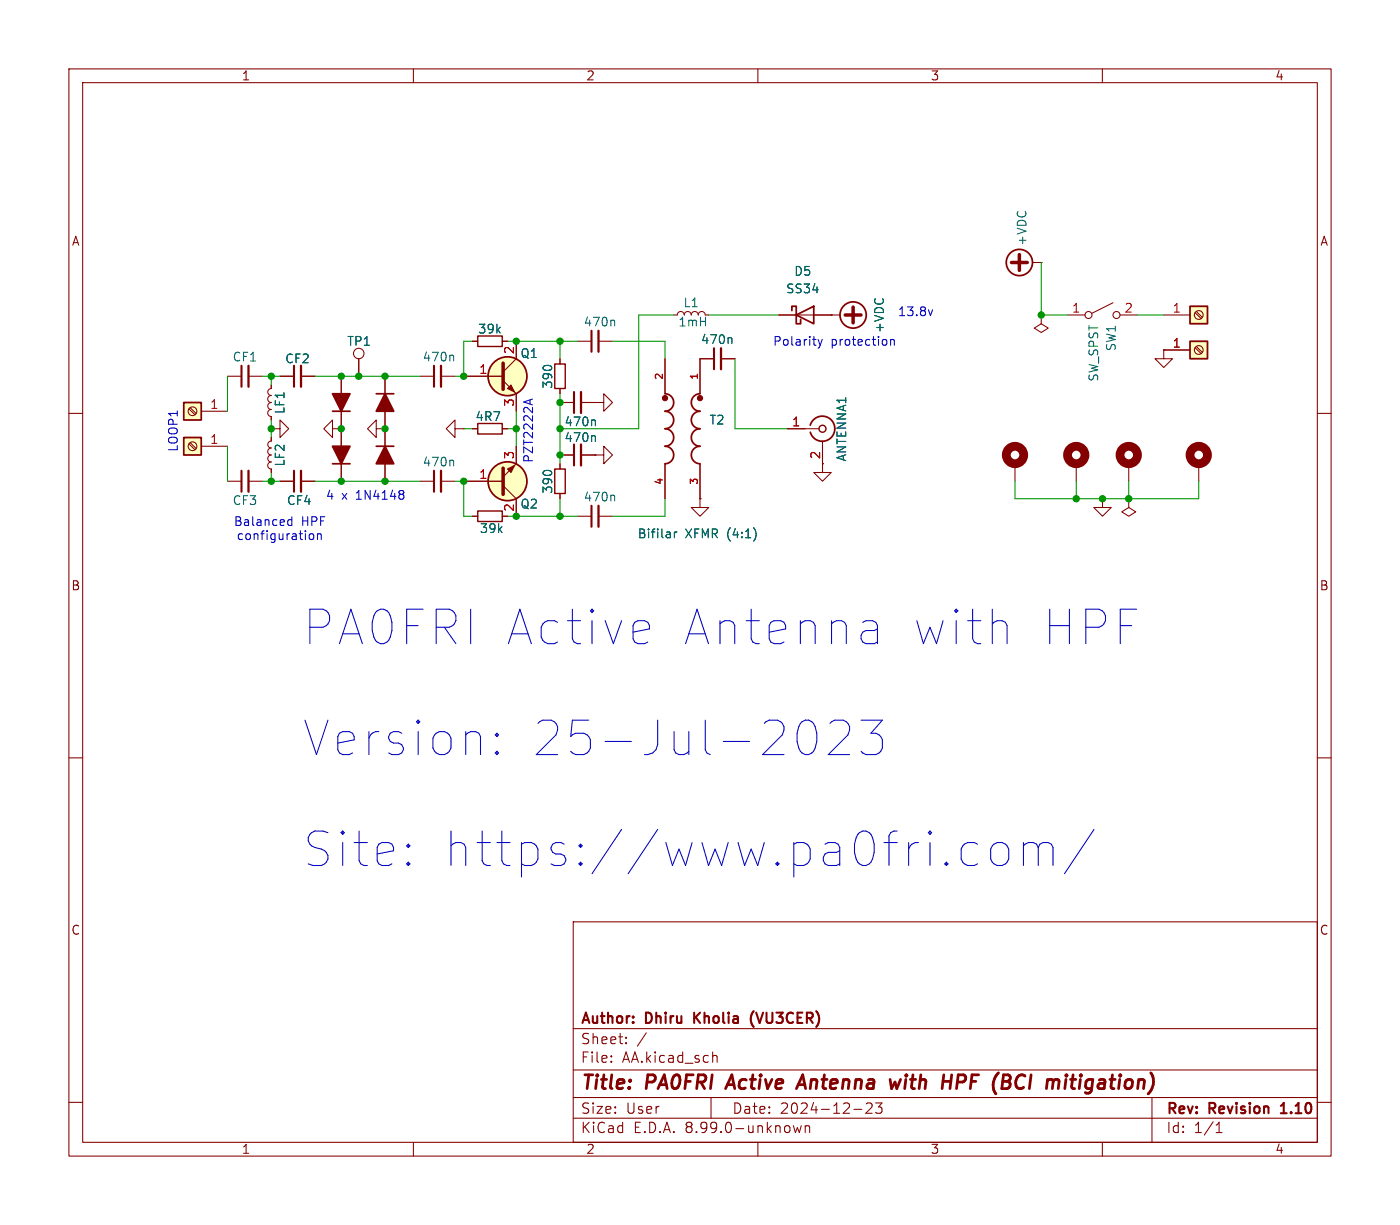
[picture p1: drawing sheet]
<svg xmlns="http://www.w3.org/2000/svg" width="203mm" height="178mm" viewBox="0 0 203 178" stroke-linecap="round" stroke-linejoin="round" font-family="sans-serif">
<g fill="none" stroke="#840000" stroke-width=".15">
<path d="M10 10h183.2v157.8h-183.2zM12 12h179.2v153.8h-179.2zM60 10v2M110 10v2M160 10v2M33 54.6h2.1M36.1 54.6h2M39.4 55.9v.5a.5 .5 0 0 0-.5 .5 .5 .5 0 0 0 .5 .5 .51 .51 0 0 0-.5 .5 .51 .51 0 0 0 .5 .5 .5 .5 0 0 0-.5 .5 .5 .5 0 0 0 .5 .5 .51 .51 0 0 0-.5 .5 .51 .51 0 0 0 .5 .6v.5M40.6 54.6h2.1M43.7 54.6h2M61 54.6h2M64 54.6h2"/>
<path d="M67.3 54.6h5.7M68.6 49.5h.7M72.9 49.5h.8M73 55.2l1.9 2v2.5M74.9 49.5v2.6l-1.9 1.9M81.3 52.1v.7M81.3 56.4v.8M96.5 52.1v5.1M101.6 52.1v5.1M10 60h2M33 69.9h2.1M36.1 69.9h2"/>
<path d="M39.4 62.2h1.2v-1.2l1.3 1.2-1.3 1.3v-1.3M39.4 62.2h.1M40.6 69.9h2.1M43.7 69.9h2M67.3 69.9h5.7M68.6 62.2h.7M68.6 74.9h.7M72.9 62.2h.8M73 70.5l1.9 1.9v2.5M74.9 64.8v2.5l-1.9 1.9M81.3 67.3v.8M81.3 71.6v.8"/>
<path d="M81.3 66h2M83.8 74.9h2.1M84.3 66h2.1M86.4 66h1.2v-1.2l1.3 1.2-1.3 1.3v-1.3M86.4 66h.1M86.9 74.9h2M96.5 67.3v5.1M101.6 72.4v1.3h1.3l-1.3 1.2-1.3-1.2h1.3M101.6 72.4h.1M101.6 67.3v5.1M114.3 62.2h4.6M119.4 64v3.3"/>
<path d="M147.3 67.3v2.6M156.2 67.3v2.6M160 72.4v1.3h1.3l-1.3 1.2-1.3-1.2h1.3M160 72.4h.1M163.8 72.4v1.3l1 .6-1 .6-1-.6 1-.6M163.8 72.4h.1M163.8 67.3v2.6M191.2 60h2M10 110h2M191.2 110h2M83.2 133.8h108v32h-108zM83.2 159.3h108"/>
<path d="M83.2 155.3h108M83.2 149.3h108M88.7 154v.2M88.7 153.3v.1M90.9 151.3v.2M90.9 150.6v.1M93.8 149.9l-1.3 1.9M103.2 159.3v3M103.5 153.3h.5l.1 .9M167.2 159.3v6.5M10 160h2M60 165.8v2"/>
<path d="M83.2 162.3h108M110 165.8v2M115.2 163.4l.2 1 .3-.7 .3 .7 .3-1M116.9 163.4v1M116.9 163.5a.37 .37 0 0 1 .6 .1v.8M123.9 161h1.2M125.7 160.2l.2-.1 .5 .1a.41 .41 0 0 1 .1 .5l-.8 .9h.9M127.1 160.1h.9l-.5 .6a.41 .41 0 0 1 .5 .2v.4l-.1 .2-.6 .1-.2-.2M160 165.8v2M176.5 164.4h.9M176.5 163.3l.4-.4v1.5M191.2 160h2"/>
</g>
<path d="M35.1 53.1v3M42.7 53.1v3M63 53.1v3M35.1 68.3v3.1M42.7 68.3v3.1M83.3 64.5v3.1M85.9 73.4v3.1M100.8 147v1.5M101.6 147l-.8 .8M109.4 146.8a1.72 1.72 0 0 0 0 2.2M185.9 161.6h.9M186 160.4l-.1 .1" fill="none" stroke="#840000" stroke-width=".3"/>
<path d="M106.2 156l-.9 2M115.6 158l.9-2 .4 2M115.9 157.4h.9M130.7 156.7l-.5 1.3-.3-.9-.5 .9M139 157.1h.7M139.8 156h-.7l-.3 2M144.9 155.7l-.1 .1M155.4 156.7h.7M155.7 156l-.2 1.7 .1 .2 .4 .1" fill="none" stroke="#840000" stroke-width=".4"/>
<g fill="none" stroke="#840000" stroke-width="1.3">
<circle cx="147.3" cy="66" r="1.27"/>
<circle cx="156.2" cy="66" r="1.27"/>
<circle cx="163.8" cy="66" r="1.27"/>
</g>
<g fill="#ffffc2" stroke="#ffffc2" stroke-width=".15">
<circle cx="73.7" cy="54.6" r="2.82"/>
<circle cx="73.7" cy="69.8" r="2.82"/>
</g>
<path d="M73 52.7v3.8M73 67.9v3.9" fill="none" stroke="#840000" stroke-width=".51"/>
<g fill="none" stroke="#840000" stroke-width=".25">
<path d="M96.5 57.2a1.27 1.27 0 0 1 1.3 1.2 1.27 1.27 0 0 1-1.3 1.3 1.27 1.27 0 0 1 1.3 1.3 1.27 1.27 0 0 1-1.3 1.2 1.27 1.27 0 0 1 1.3 1.3 1.27 1.27 0 0 1-1.3 1.3 1.27 1.27 0 0 1 1.3 1.2 1.27 1.27 0 0 1-1.3 1.3M101.6 57.2a1.27 1.27 0 0 0-1.3 1.2 1.27 1.27 0 0 0 1.3 1.3 1.27 1.27 0 0 0-1.3 1.3 1.27 1.27 0 0 0 1.3 1.2 1.27 1.27 0 0 0-1.3 1.3 1.27 1.27 0 0 0 1.3 1.3 1.27 1.27 0 0 0-1.3 1.2 1.27 1.27 0 0 0 1.3 1.3M117.6 61.7a1.81 1.81 0 0 1 2.8-1 1.81 1.81 0 0 1 0 3 1.81 1.81 0 0 1-2.8-1"/>
<circle cx="73.7" cy="54.6" r="2.82"/>
<circle cx="73.7" cy="69.8" r="2.82"/>
</g>
<g fill="#840000" stroke="#840000" stroke-width=".15">
<path d="M73.7 56.4l.5-.5 .5 1z"/>
<path d="M73.7 68.1l1-.5-.5 1z"/>
<circle cx="101.6" cy="57.8" r=".38"/>
<circle cx="96.5" cy="57.8" r=".38"/>
</g>
<path d="M36.1 53.1v3M43.7 53.1v3M64 53.1v3M36.1 68.3v3.1M43.7 68.3v3.1M84.3 64.5v3.1M86.9 73.4v3.1" fill="none" stroke="#840000" stroke-width=".33"/>
<path d="M65.7 51.5l.1 .2v.7M86.2 63.2l.2 .2v.7M89 71.9l.2 .2v.6M97.9 77.2v.8M98.3 77.2l-.3 .1-.1 .1" fill="none" stroke="#006464" stroke-width=".15"/>
<g fill="none" stroke="#840000" stroke-width=".2">
<path d="M69.3 48.8h3.6v1.5h-3.6zM80.5 52.8h1.5v3.6h-1.5zM69.3 61.5h3.6v1.5h-3.6zM69.3 74.2h3.6v1.5h-3.6zM80.5 68.1h1.5v3.5h-1.5z"/>
<circle cx="119.4" cy="62.2" r=".51"/>
</g>
<path d="M26.7 58.4h2.5v2.6h-2.5z" fill="#ffffc2"/>
<path d="M26.7 58.4h2.5v2.6h-2.5z" fill="none" stroke="#840000" stroke-width=".25"/>
<g fill="none" stroke="#840000" stroke-width=".15">
<path d="M27.4 59.4l.9 .8M27.6 59.2l.9 .8M29.2 59.7h3.8"/>
<circle cx="27.9" cy="59.7" r=".63"/>
</g>
<path d="M26.7 63.5h2.5v2.5h-2.5z" fill="#ffffc2"/>
<g fill="none" stroke="#840000" stroke-width=".25">
<path d="M48.3 59.7h2.5M54.6 57.2h2.5M114.9 45.1v-.6h.7v2.5h.6v-.6M115.6 45.7l2.5-1.2v2.5zM26.7 63.5h2.5v2.5h-2.5zM48.3 67.3h2.5M54.6 64.8h2.5"/>
<circle cx="148" cy="38.1" r="1.9"/>
<circle cx="123.8" cy="45.7" r="1.9"/>
</g>
<g fill="none" stroke="#840000" stroke-width=".15">
<path d="M149.9 38.1h1.2M151.1 38.1h.1M49.5 54.6v15.3M55.9 54.6v15.3M113 45.7h8.9M120.6 45.7h.1M151.1 45.7v1.3l-1 .6 1 .7 1-.7-1-.6M151.1 45.7h.1M154.9 45.7h2.6M161.5 43.9l-3 1.6M162.6 45.7h2.5M168.9 50.8v1.3h-1.3l1.3 1.2 1.3-1.2h-1.3"/>
<path d="M168.9 50.8h.1M27.4 64.4l.9 .9M27.6 64.3l.9 .8M29.2 64.8h3.8M39.4 63.5v.5a.5 .5 0 0 0-.5 .5 .5 .5 0 0 0 .5 .5 .51 .51 0 0 0-.5 .5 .51 .51 0 0 0 .5 .5 .5 .5 0 0 0-.5 .5 .5 .5 0 0 0 .5 .5 .51 .51 0 0 0-.5 .6 .51 .51 0 0 0 .5 .5v.5M48.3 62.2v-1.2l-1.3 1.2 1.3 1.3v-1.3h1.2M49.5 62.2h.1M54.6 62.2v-1.2l-1.3 1.2 1.3 1.3v-1.3h1.3M55.9 62.2h.1M61 69.9h2M64 69.9h2M66 62.2v-1.2l-1.2 1.2 1.2 1.3v-1.3h1.3"/>
<path d="M67.3 62.2h.1M119.4 67.3v1.3h1.2l-1.2 1.3-1.3-1.3h1.3M174 67.3v2.6"/>
<circle cx="158" cy="45.7" r=".51"/>
<circle cx="162.1" cy="45.7" r=".51"/>
<circle cx="27.9" cy="64.8" r=".63"/>
</g>
<g fill="#840000" stroke="#840000" stroke-width=".25">
<path d="M48.3 64.8h2.5l-1.3 2.5z"/>
<path d="M48.3 57.2h2.5l-1.3 2.5z"/>
<path d="M55.9 57.2l1.2 2.5h-2.5z"/>
<path d="M55.9 64.8l1.2 2.5h-2.5z"/>
</g>
<path d="M63 68.3v3.1" fill="none" stroke="#840000" stroke-width=".3"/>
<path d="M64 68.3v3.1" fill="none" stroke="#840000" stroke-width=".33"/>
<path d="M65.7 66.8l.1 .2v.6" fill="none" stroke="#006464" stroke-width=".15"/>
<path d="M146.8 38.1h2.3M148 37v2.2M122.7 45.7h2.3M123.8 44.6v2.3" fill="none" stroke="#840000" stroke-width=".51"/>
<circle cx="174" cy="66" r="1.27" fill="none" stroke="#840000" stroke-width="1.3"/>
<path d="M172.7 44.5h2.6v2.5h-2.6z" fill="#ffffc2"/>
<path d="M172.7 44.5h2.6v2.5h-2.6z" fill="none" stroke="#840000" stroke-width=".25"/>
<g fill="none" stroke="#840000" stroke-width=".15">
<path d="M168.9 45.7h3.8M173.5 45.4l.8 .8M173.6 45.2l.9 .9"/>
<circle cx="174" cy="45.7" r=".63"/>
</g>
<path d="M172.7 49.5h2.6v2.6h-2.6z" fill="#ffffc2"/>
<path d="M172.7 49.5h2.6v2.6h-2.6z" fill="none" stroke="#840000" stroke-width=".25"/>
<g fill="none" stroke="#840000" stroke-width=".15">
<path d="M39.4 55.9v.5M40.6 54.6h2.1M43.7 54.6h2M49.5 54.6v2.6M49.5 59.7v5.1M52.1 52.1v2.5M55.9 54.6v2.6M55.9 59.7v5.1M67.3 54.6h5.7M68.6 49.5h.7M72.9 49.5h.8M74.9 49.5v2.6"/>
<path d="M74.9 57.2v2.5M81.3 58.4h2M81.3 52.1v.7M81.3 56.4v.8M83.8 49.5h2.1M84.3 58.4h2.1M86.4 58.4h1.2v-1.2l1.3 1.2-1.3 1.3v-1.3M86.4 58.4h.1M86.9 49.5h2M96.5 52.1v5.1M97.8 45.7h.5a.51 .51 0 0 1 .5-.5 .51 .51 0 0 1 .5 .5 .51 .51 0 0 1 .5-.5 .51 .51 0 0 1 .5 .5 .51 .51 0 0 1 .5-.5 .51 .51 0 0 1 .5 .5 .51 .51 0 0 1 .6-.5 .51 .51 0 0 1 .5 .5h.5M103.6 52.1h-2v5.1"/>
<path d="M104.6 52.1h2.1M113 45.7h2.6M118.1 45.7h2.5M120.6 45.7h.1M168.9 50.8h.1M168.9 50.8h3.8M173.5 50.5l.8 .8M173.6 50.3l.9 .8M39.4 62.2h.1M39.4 60.5v.5M39.4 63.5v.5M39.4 68.1v.5"/>
<path d="M40.6 69.9h2.1M43.7 69.9h2M49.5 62.2h.1M49.5 67.3v2.6M55.9 62.2h.1M55.9 67.3v2.6M67.3 69.9h5.7M68.6 74.9h.7M68.6 62.2h.7M72.9 62.2h.8M74.9 64.8v2.5M74.9 72.4v2.5"/>
<path d="M81.3 66h2M81.3 67.3v.8M81.3 71.6v.8M84.3 66h2.1M86.4 66h.1M96.5 67.3v5.1M101.6 72.4h.1M101.6 67.3v5.1M114.3 62.2h2.5M119.4 64.8v2.5"/>
<circle cx="52.1" cy="51.3" r=".76"/>
<circle cx="174" cy="50.8" r=".63"/>
</g>
<path d="M83.3 56.9v3M85.9 48v3.1M103.6 50.5v3.1" fill="none" stroke="#840000" stroke-width=".3"/>
<path d="M84.3 56.9v3M86.9 48v3.1M104.6 50.5v3.1" fill="none" stroke="#840000" stroke-width=".33"/>
<path d="M89 46.5l.2 .2v.6M106 49l.2 .2v.7M86.2 60.9l.2 .2v.7M86.2 63.2l.2 .2v.7M97.9 77.2v.8M98.3 77.2l-.3 .1-.1 .1" fill="none" stroke="#006464" stroke-width=".15"/>
<g fill="none" stroke="#009600" stroke-width=".15">
<path d="M151.1 38.1v7.6h3.8M33 54.6v5.1M38.1 54.6h2.5M39.4 54.6v1.3M45.7 54.6h15.3M68.6 49.5h-1.3v5.1h-1.3M73.7 49.5h10.1M74.9 59.7v5.1M81.3 49.5v2.6M81.3 57.2v10.1M88.9 49.5h7.6v2.6M97.8 45.7h-5.1v16.5h-11.4"/>
<path d="M102.9 45.7h10.1M106.7 52.1v10.1h7.6M165.1 45.7h3.8M33 64.8v5.1M38.1 69.9h2.5M39.4 61v2.5M39.4 68.6v1.3M45.7 69.9h15.3M66 69.9h1.3v5h1.3M67.3 62.2h1.3M73.7 62.2h1.2M74.9 74.9h8.9"/>
<path d="M81.3 72.4v2.5M96.5 72.4v2.5h-7.6M147.3 69.9v2.5h26.7v-2.5M156.2 69.9v2.5M163.8 69.9v2.5"/>
</g>
<g fill="none" stroke="#0000c2" stroke-width=".15">
<path d="M76.9 58v.6M77.3 57.9l-1.3 .4M118.7 49.3l.3 .8M119 50.1l-.1 .3-.2 .1M119.3 49.3l-.3 .8M129.3 49.3v.8M129.3 49.4l.1-.1h.3l.1 .8M135.4 45l-.3 .8M42.4 75v1.3M42.4 75.5l-.4-.1-.2 .3v.3l.1 .2h.5M44.9 77.7l.2-.2h.3l.1 .2v.4l-.1 .2h-.3l-.2-.2M46.1 77.6l.2-.1h.3v.8"/>
<path d="M46.1 77.5v.8M58.5 71.3l.1 .1-.1 .3M58.5 71.8l.1 .2-.1 .4M93.5 90.1l.5 .2 .3 .5v.5l-2.4 .5M94 93.2l-.5 .2M125.7 90.1h.9l.5 .2 .3 .5v2.6M127.4 93.2l-.5 .2h-1.2M127.4 91.3l-.5 .2h-1.2M144.7 90.1h.8l.4 .2 .3 .5v2.6M72.1 109l.3 .3-.3 .2M72.1 109l-.2 .3 .2 .2M72.1 106.4v.5"/>
<path d="M72.1 109v.5M72.1 106.4l.3 .3-.3 .2M72.1 106.4l-.2 .3 .2 .2M116.4 104.8a1.19 1.19 0 0 1 1.9 .7 3.9 3.9 0 0 1-.5 3.8 1.19 1.19 0 0 1-1.9-.7 3.9 3.9 0 0 1 .5-3.8zM120.5 105l.7-.5h1.2a1.36 1.36 0 0 1 .7 2.2l-2.9 2.8h3.1M125 104.5h3.1l-1.7 1.9a1.36 1.36 0 0 1 1.7 1v1.2l-.5 .7-.5 .2h-1.4l-.7-.5M59.3 125.1l.2 .3-.2 .2M59.3 122.5l.2 .3-.2 .2M141.9 122.5l-.5-.2h-.9l-.5 .2-.5 .7v1.5l.5 .7 .5 .2h.9l.5-.2M144 122.8a1.36 1.36 0 0 1 1.4-.5 1.36 1.36 0 0 1 1 .9v1.5a1.36 1.36 0 0 1-1.3 1 1.36 1.36 0 0 1-1.3-1v-1.5zM148.6 122.8a1.36 1.36 0 0 1 1.9-.3l.2 .5M148.6 122.3v3.3"/>
<path d="M150.7 123l.2-.5 .5-.2h.7l.5 .2 .2 .5v2.6M150.7 123v2.6M158.8 120.4l-4.3 6.4"/>
</g>
<g fill="#009600" stroke="#009600" stroke-width=".15">
<circle cx="163.8" cy="72.4" r=".46"/>
<circle cx="81.3" cy="62.2" r=".46"/>
<circle cx="81.3" cy="58.4" r=".46"/>
<circle cx="81.3" cy="66" r=".46"/>
<circle cx="81.3" cy="49.5" r=".46"/>
<circle cx="151.1" cy="45.7" r=".46"/>
<circle cx="49.5" cy="69.9" r=".46"/>
<circle cx="55.9" cy="69.9" r=".46"/>
<circle cx="74.9" cy="62.2" r=".46"/>
<circle cx="81.3" cy="74.9" r=".46"/>
<circle cx="74.9" cy="74.9" r=".46"/>
<circle cx="67.3" cy="69.9" r=".46"/>
<circle cx="160" cy="72.4" r=".46"/>
<circle cx="156.2" cy="72.4" r=".46"/>
<circle cx="74.9" cy="49.5" r=".46"/>
<circle cx="67.3" cy="54.6" r=".46"/>
<circle cx="49.5" cy="54.6" r=".46"/>
<circle cx="52.1" cy="54.6" r=".46"/>
<circle cx="55.9" cy="54.6" r=".46"/>
<circle cx="55.9" cy="62.2" r=".46"/>
<circle cx="49.5" cy="62.2" r=".46"/>
<circle cx="39.4" cy="69.9" r=".46"/>
<circle cx="39.4" cy="62.2" r=".46"/>
<circle cx="39.4" cy="54.6" r=".46"/>
</g>
<g font-size="7" fill="#0000c2">
<text x="43.7" y="94">PA0FRI Active</text>
<text x="97.8" y="94">Antenna</text>
<text x="130.6" y="94">with</text>
<text x="148.9" y="94">HPF</text>
<text x="43.7" y="110.1">Version:</text>
<text x="76.5" y="110.1">25-Jul-2023</text>
<text x="43.7" y="126.2">Site:</text>
<text x="63.6" y="126.2">https://www.pa0fri.com/</text>
</g>
<g font-size="2.8" fill="#840000">
<text x="84.2" y="158.7">Title:</text>
<text x="93.9" y="158.7">PA0FRI</text>
<text x="106.5" y="158.7">Active</text>
<text x="117.6" y="158.7">Antenna</text>
<text x="131.7" y="158.7">with</text>
<text x="140" y="158.7">HPF</text>
<text x="148.1" y="158.7">(BCI</text>
<text x="156.8" y="158.7">mitigation)</text>
</g>
<g font-size="2.1" fill="#840000">
<text x="84.2" y="149">Author:</text>
<text x="93.8" y="149">Dhiru</text>
<text x="101.4" y="149">Kholia</text>
<text x="110.2" y="149">(VU3CER)</text>
<text x="84.2" y="154.5">File:</text>
<text x="84.2" y="151.8">Sheet:</text>
<text x="90.3" y="154.5">AA.kicad_sch</text>
<text x="84.2" y="161.9">Size:</text>
<text x="90.9" y="161.9">User</text>
<text x="106.2" y="161.9">Date:</text>
<text x="113.2" y="161.9">2024-12-23</text>
<text x="84.2" y="164.7">KiCad</text>
<text x="91.9" y="164.7">E.D.A.</text>
<text x="99.5" y="164.7">8.99.0-unknown</text>
<text x="169.2" y="162.1">Rev:</text>
<text x="169.2" y="164.7">Id:</text>
<text x="173.3" y="164.7">1/1</text>
<text x="175.6" y="162.1">Revision</text>
<text x="186.6" y="162.1">1.10</text>
</g>
<g font-size="1.8" fill="#840000">
<text x="35" y="11.9">1</text>
<text x="85" y="11.9">2</text>
<text x="135" y="11.9">3</text>
<text x="185" y="11.9">4</text>
<text x="10.3" y="35.9">A</text>
<text x="191.5" y="35.9">A</text>
<text x="119.1" y="66.7" transform="rotate(-90 119.1 66.7)">2</text>
<text x="74.7" y="74.4" transform="rotate(-90 74.7 74.4)">2</text>
<text x="10.3" y="85.9">B</text>
<text x="191.5" y="85.9">B</text>
<text x="10.3" y="135.9">C</text>
<text x="191.5" y="135.9">C</text>
<text x="35" y="167.7">1</text>
<text x="85" y="167.7">2</text>
<text x="135" y="167.7">3</text>
<text x="185" y="167.7">4</text>
</g>
<g font-size="1.8" fill="#006464">
<text x="149.2" y="35.8" transform="rotate(-90 149.2 35.8)">+VDC</text>
<text x="115.2" y="40.2">D5</text>
<text x="84.6" y="47.6">470n</text>
<text x="98.4" y="47.6">1mH</text>
<text x="99.1" y="44.8">L1</text>
<text x="114" y="42.8">SS34</text>
<text x="33.7" y="52.7">CF1</text>
<text x="41.3" y="52.9">CF2</text>
<text x="50.3" y="50.4">TP1</text>
<text x="61.3" y="52.7">470n</text>
<text x="69.3" y="48.6">39k</text>
<text x="75.4" y="52.2">Q1</text>
<text x="101.6" y="50.1">470n</text>
<text x="128.5" y="48.4" transform="rotate(-90 128.5 48.4)">+VDC</text>
<text x="162.2" y="51.1" transform="rotate(-90 162.2 51.1)">SW1</text>
<text x="80.4" y="56.5" transform="rotate(-90 80.4 56.5)">390</text>
<text x="159.6" y="55.5" transform="rotate(-90 159.6 55.5)">SW_SPST</text>
<text x="41.5" y="60.2" transform="rotate(-90 41.5 60.2)">LF1</text>
<text x="68.9" y="61.3">4R7</text>
<text x="81.8" y="64.4">470n</text>
<text x="81.8" y="62.1">470n</text>
<text x="102.9" y="61.8">T2</text>
<text x="41.5" y="67.8" transform="rotate(-90 41.5 67.8)">LF2</text>
<text x="61.3" y="67.9">470n</text>
<text x="80.4" y="71.8" transform="rotate(-90 80.4 71.8)">390</text>
<text x="123" y="67.1" transform="rotate(-90 123 67.1)">ANTENNA1</text>
<text x="33.7" y="73.5">CF3</text>
<text x="41.5" y="73.5">CF4</text>
<text x="69.5" y="77.6">39k</text>
<text x="75.4" y="74">Q2</text>
<text x="84.6" y="73">470n</text>
<text x="92.5" y="78.3">Bifilar</text>
<text x="99.4" y="78.3">XFMR (4:1)</text>
</g>
<g font-size="1.8" fill="#0000c2">
<text x="130.2" y="46">13.8v</text>
<text x="112.1" y="50.4">Polarity</text>
<text x="120.6" y="50.4">protection</text>
<text x="26" y="65.7" transform="rotate(-90 26 65.7)">LOOP1</text>
<text x="77.6" y="67.3" transform="rotate(-90 77.6 67.3)">PZT2222A</text>
<text x="33.9" y="76.6">Balanced</text>
<text x="43.7" y="76.6">HPF</text>
<text x="47.2" y="72.7">4</text>
<text x="49.6" y="72.7">x</text>
<text x="51.8" y="72.7">1N4148</text>
<text x="34.2" y="78.6">configuration</text>
</g>
<g font-size="1.8" fill="#a90000">
<text x="155.5" y="45.5">1</text>
<text x="163.1" y="45.5">2</text>
<text x="170.1" y="45.5">1</text>
<text x="74.7" y="51.5" transform="rotate(-90 74.7 51.5)">2</text>
<text x="170.1" y="50.5">1</text>
<text x="30.4" y="59.4">1</text>
<text x="69.5" y="54.4">1</text>
<text x="74.7" y="59.1" transform="rotate(-90 74.7 59.1)">3</text>
<text x="30.4" y="64.5">1</text>
<text x="114.9" y="62">1</text>
<text x="69.5" y="69.6">1</text>
<text x="74.7" y="66.7" transform="rotate(-90 74.7 66.7)">3</text>
</g>
<g font-size="1.4" fill="#a90000">
<text x="96.3" y="55.2" transform="rotate(-90 96.3 55.2)">2</text>
<text x="101.3" y="55.2" transform="rotate(-90 101.3 55.2)">1</text>
<text x="96.3" y="70.5" transform="rotate(-90 96.3 70.5)">4</text>
<text x="101.3" y="70.5" transform="rotate(-90 101.3 70.5)">3</text>
</g>
</svg>
